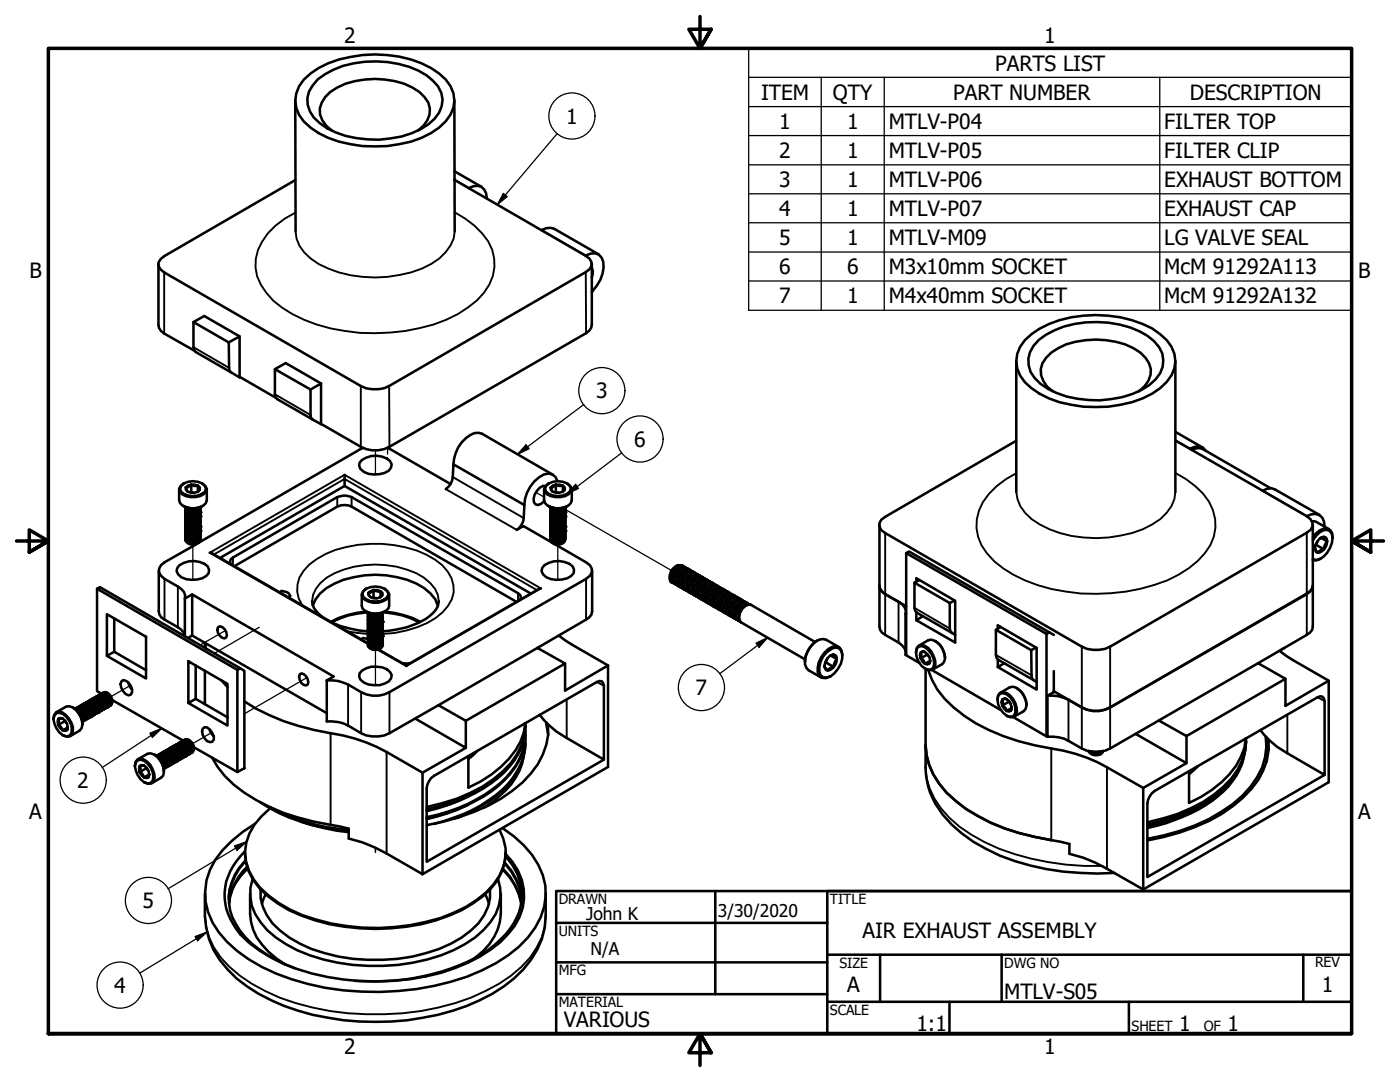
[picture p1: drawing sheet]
<svg xmlns="http://www.w3.org/2000/svg" width="279mm" height="216mm" viewBox="0 0 279 216" stroke-linecap="round" stroke-linejoin="round" font-family="sans-serif">
<!-- layer: Tweak Trail (ANSI) -->
<g fill="none" stroke="#000" stroke-width=".25">
<path d="M74.9 89.9v4.8M77.3 89.3v1.3M106.9 98.2l1.7 1M38.5 108.6v7.1M111.3 108.6v7.1M112.8 101.7l21.2 12.2M26.1 136.7l-3.9 2.3M45 125.8l-5.1 2.9M51.8 125.2l-9 5.2M61.3 135.2l-12.5 7.2M74.9 129.7v7.1M42.4 146.1l-4 2.3"/>
<path d="M74.9 170.1v-.9v.9"/>
</g>
<!-- layer: Visible (ANSI) -->
<g fill="none" stroke="#000" stroke-width=".51">
<path d="M60.6 15.9a16 16 0 0 1 9.3-4.5 22.7 22.7 0 0 1 17.7 3.3 6.2 6.2 0 0 1 1.4 9.5 15.5 15.5 0 0 1-9.3 4.6 24.4 24.4 0 0 1-16.1-2.3 8 8 0 0 1-4.7-6.4l.2-1.4 .6-1.5zM63.4 15.8a19.9 19.9 0 0 1 18.3-2.5 11.3 11.3 0 0 1 5.7 4 4.9 4.9 0 0 1-.7 6.4 14.2 14.2 0 0 1-8.8 3.9 20.6 20.6 0 0 1-12.6-2 6.6 6.6 0 0 1-4-6l.4-1.3 .7-1.3zM58.9 35.9l-26.1 15.2-.7 .6-.5 .7v.7l.5 .7 .7 .6 39.2 22.6a6.3 6.3 0 0 0 5.7 0l39.2-22.7a1.7 1.7 0 0 0 1.2-1.6 1.7 1.7 0 0 0-1.2-1.6M58.9 20.1l.1 26.1M66.3 26.1a4.9 4.9 0 0 1-2.5-4.4 6.1 6.1 0 0 1 3.5-4.2 17.2 17.2 0 0 1 15 0 6.1 6.1 0 0 1 3.5 4.2 5 5 0 0 1-2.4 4.4M90.7 35.9l26.2 15.2M90.7 20.1v26.1M90.7 34.2l5.4 3.1M93.6 37.5a2.18 2.18 0 0 1 2.5-.2 2.18 2.18 0 0 1 1.1 2.3M31.6 52.7v12.2l.1 .6 .4 .5 .7 .5 6 3.5M108.1 45.9l.9-.4h.9l.7 .2 8.8 5M116.9 51.1a2.1 2.1 0 0 1 3.5 1.2 7.5 7.5 0 0 1-2.3 6"/>
<path d="M118.1 52.6v12.2l-.1 .6-.4 .6-.6 .5-39.3 22.7a5.9 5.9 0 0 1-5.7 0l-7.9-4.6M118.1 53.5l.2 .5-.2 1.4M38.6 64.3l7.1 4v5.1l.1 .6 .3 .3M45.7 68.3l2.1-1.2v8.1M46.1 74.3l1.7 1v-.1M47.8 67.1l-7-4-2.2 1.2v5l.1 .5 .4 .4 7 4.1M47.8 75.2l7.3 4.2M54.9 73.7l7.1 4v5.1v.5l.4 .4M62 77.7l2.1-1.2v8.1M64.1 76.5l-7.1-4-2.1 1.2v5l.1 .5 .3 .4 7.1 4.1M202.8 72.1v26.1M204.5 67.9a18.2 18.2 0 0 1 11.7-4.9 24.1 24.1 0 0 1 13.7 2.5 9 9 0 0 1 4.5 5.1 5.9 5.9 0 0 1-1.5 5.6 15.5 15.5 0 0 1-9.3 4.6 24.4 24.4 0 0 1-16.1-2.3 8 8 0 0 1-4.7-6.4l.2-1.5 .6-1.4z"/>
<path d="M207.3 67.8a19.5 19.5 0 0 1 16.2-3 13.2 13.2 0 0 1 7.8 4.5 5.1 5.1 0 0 1-.7 6.4 14.2 14.2 0 0 1-8.8 3.9 19.7 19.7 0 0 1-14.2-3 5.4 5.4 0 0 1-.3-8.8zM210.1 78.1a4.5 4.5 0 0 1-.3-7.7 16 16 0 0 1 12.9-2.2 9.7 9.7 0 0 1 6.6 4.3 4.1 4.1 0 0 1-.9 4.6l-1.1 1M234.6 72.1v26.1M35.8 97.7v2.1a2.22 2.22 0 0 0 2.2 1.6 3.4 3.4 0 0 0 3.1-1l.2-.6v-2.1M36.1 97a3.5 3.5 0 0 1 4.8 0l.2 .5-.2 .6a3.6 3.6 0 0 1-4.8 0l-.2-.6zM36.7 96.5a1.33 1.33 0 0 0-.8 1.6 3.5 3.5 0 0 0 4 .9l.7-.4 .5-.5a1.33 1.33 0 0 0-.8-1.6M37.1 97.3v.4l.4 .4M37.1 97.3l.4 .8M37.5 96.9l.7-.2-.8 .6h-.3zM38 98.3l.7 .1M38.2 96.7l1.3 .2 .4 .4v.4a2.02 2.02 0 0 1-2.4 .4M38.2 96.7a1.48 1.48 0 0 0 1.3 .2l.4 .8-.5 .5"/>
<path d="M38.2 96.7v1.5M39.5 96.9v1.2M62.4 83.7l1.7 .9M68.8 94.7v2.3l37.1 21.4M68.8 97l-24.9 14.3M72.3 91.8a4.6 4.6 0 0 1 5.6 .2l.3 .6-.2 .7a3.5 3.5 0 0 1-3.4 1.4 2.8 2.8 0 0 1-2.9-1.7l.1-.7zM72.5 89.4l-32.8 18.9M77.3 89.3l12.6 7.3M89 97.6a3.2 3.2 0 0 0 1.4-2.4l.1-2.6 14.1 8.2-.1 2.6a3.3 3.3 0 0 1-1.4 2.3l1.4-.7 5.7 3.3M90.5 92.6a6.9 6.9 0 0 1 4.2-6.2h.8l.7 .2 14.2 8.1M108.6 97.7v2.1a2.22 2.22 0 0 0 2.3 1.6 3.4 3.4 0 0 0 3-1l.2-.6v-2.1M108.8 97a2.57 2.57 0 0 0-2.3 2.5l.1 .7 .3 .4 .5 .2 .6-.3 .6-.5"/>
<path d="M109 97a3.5 3.5 0 0 1 4.7 0l.2 .5-.2 .6a3.6 3.6 0 0 1-4.7 0l-.2-.6zM109.5 96.5a1.33 1.33 0 0 0-.8 1.6 3.5 3.5 0 0 0 4.1 .9l.7-.4 .5-.5a1.33 1.33 0 0 0-.8-1.6M109.9 97.3v.4l.4 .4M109.9 97.3l.4 .8M110.3 96.9l.6-.2-.7 .6h-.3zM110.9 98.3l.7 .1M110.9 96.7h.8l.6 .2 .4 .4v.4a2.02 2.02 0 0 1-2.4 .4M110.9 96.7a1.66 1.66 0 0 0 1.4 .2l.4 .8-.4 .5M110.9 96.7v1.5M111.3 96a1.91 1.91 0 0 0-2.8-1.3 7.2 7.2 0 0 0-3.9 6.1M112.3 96.9v1.2M202.8 87.9l-26.1 15.2a1.7 1.7 0 0 0-1.2 1.6 1.7 1.7 0 0 0 1.2 1.7l39.2 22.6a6.3 6.3 0 0 0 5.7 0l39.2-22.7a1.74 1.74 0 0 0 1.2-1.7 1.74 1.74 0 0 0-1.2-1.6"/>
<path d="M234.6 87.9l26.2 15.1M234.6 86.2l5.4 3.1M237.5 89.5a2.18 2.18 0 0 1 3.2 .5M237.8 89.8l.8-.3 .8-.1 .6 .2 13.6 7.8M252 97.9l.9-.4 .8-.1 .7 .3 8.9 5M19.4 117.5v20.4l.9 .5M31.7 113.9v8.1l.1 .6 .4 .6 .6 .4 3.4 2.1 .7 1.1M35.8 112.8a4.6 4.6 0 0 1 5.7 .2l.2 .7v.7a4.4 4.4 0 0 1-6.1 .2l-.4-.6 .2-.7zM36.6 101a3.9 3.9 0 0 0 3.8 0M36.9 119.4l1.5-.8 28.2 16.4-1.4 .8M36.9 119.4v7.6M37 101.2a1.09 1.09 0 0 0 1.4 .8 1.59 1.59 0 0 0 1.6-.8l-.1 .4a1.94 1.94 0 0 1-2.9 .2v-.4"/>
<path d="M37 101.2a1.32 1.32 0 0 0 1.9 .7l.5-.1 .5-.6M37.3 101.3a2.28 2.28 0 0 0 2.2 0M37.4 101.3a2.31 2.31 0 0 0 1.8 .1M37.9 108.5l.5 .1 .5-.1M37.9 108.1h1M37.9 107.7h1M37.9 107.3h1M37.9 106.9h1M37.9 106.4h1M37.9 106h1M37.9 105.6l.5 .1 .5-.1M37.9 105.2h1"/>
<path d="M37.9 104.8h1M37.9 104.4h1M37.9 104h1M37.9 103.6h1M37.9 103.2h1M37.9 102.7l.5 .2 .5-.2M37.9 102.4h1M37.9 102h1M37.9 101.5h1M38.4 118.6v8.2M39.2 108.6l-6.4 3.6a1.78 1.78 0 0 0-1.1 1.7 1.78 1.78 0 0 0 1.1 1.6l2.7 1.5a2.17 2.17 0 0 1 1.4 2.4M39.9 107.9a1.68 1.68 0 0 1-2.4 .5"/>
<path d="M40 107.3a1.17 1.17 0 0 1-1.5 1.2 1.1 1.1 0 0 1-1.5-.9M40 106.9a1.51 1.51 0 0 1-2.2 1.1l-.5-.2-.3-.3v-.4M40 106.6l-.1 .3a1.88 1.88 0 0 1-2.9 .2v-.4M40 106.1a1.51 1.51 0 0 1-2.2 1.1l-.5-.2-.3-.3v-.4M40 105.7a1.71 1.71 0 0 1-3 .5v-.3M40 105.3a1.25 1.25 0 0 1-1.5 1.1l-1.2-.2-.3-.3v-.4M40 104.9a1.51 1.51 0 0 1-2.2 1.1l-.5-.2-.3-.3v-.4M40 104.5a1.25 1.25 0 0 1-1.5 1.1 1.1 1.1 0 0 1-1.5-.9M40 104.1l-.1 .4a1.94 1.94 0 0 1-2.9 .1v-.3M40 103.7a1.71 1.71 0 0 1-3 .5v-.3M40 103.3a1.51 1.51 0 0 1-2.2 1l-.5-.2-.3-.3v-.4M40 102.9a1.71 1.71 0 0 1-3 .5v-.3"/>
<path d="M40 102.4a1.25 1.25 0 0 1-1.5 1.2l-1.2-.3-.3-.3v-.4M40 102a1.51 1.51 0 0 1-2.2 1.1l-.5-.2-.3-.3v-.4M40 101.6a1.25 1.25 0 0 1-1.5 1.1 1.1 1.1 0 0 1-1.5-.8M40 107.5a1 1 0 0 1-.9 1 1.55 1.55 0 0 1-2.1-.7v-.1M40 107.1a1.01 1.01 0 0 1-.9 .9 1.61 1.61 0 0 1-2.1-.6v-.1M40 106.7a1 1 0 0 1-.9 .9 1.55 1.55 0 0 1-2.1-.7M40 106.3a1.67 1.67 0 0 1-1.4 1.1 1.67 1.67 0 0 1-1.6-.8v-.1M40 105.9a1.68 1.68 0 0 1-1.4 1 1.68 1.68 0 0 1-1.6-.8M40 105.5a1 1 0 0 1-.9 .9 1.55 1.55 0 0 1-2.1-.7M40 105.1a1.71 1.71 0 0 1-3 .2M40 104.6a1 1 0 0 1-.9 1 1.55 1.55 0 0 1-2.1-.7v-.1M40 104.3a1.01 1.01 0 0 1-.9 .9 1.61 1.61 0 0 1-2.1-.7"/>
<path d="M40 103.8a1 1 0 0 1-.9 1 1.55 1.55 0 0 1-2.1-.7M40 103.4a1.67 1.67 0 0 1-1.4 1.1 1.67 1.67 0 0 1-1.6-.8v-.1M40 103.1a1.68 1.68 0 0 1-1.4 1 1.68 1.68 0 0 1-1.6-.8M40 102.6a1 1 0 0 1-.9 1 1.55 1.55 0 0 1-2.1-.7v-.1M40 102.2a1.71 1.71 0 0 1-3 .3v-.1M40 101.8a1 1 0 0 1-.9 .9 1.55 1.55 0 0 1-2.1-.7M40 101.4a1.01 1.01 0 0 1-.9 .9 1.61 1.61 0 0 1-2.1-.6v-.1M41.8 110.3h.4l31.2 18.1a1.27 1.27 0 0 0 1.5 .8 1.26 1.26 0 0 0 1.5-1.1M46 112.5l-.1-.4 .1-.5 .5-.3 20.8-12.1a3.4 3.4 0 0 1 2.9 0l33.2 19.2 .4 .3 .1 .5-.1 .4M46.8 113l20.5-11.9a3.4 3.4 0 0 1 2.9 0l32.9 19M55.8 118.2a1.35 1.35 0 0 1 1.3-.1l.6 .3 .1 .3 .1 .2-.4 .3M62.3 120a4 4 0 0 0 2 3.1"/>
<path d="M72.2 118.7v2.1l.1 .6a3.8 3.8 0 0 0 5.2 0l.2-.6v-2.1M72.5 118a3.5 3.5 0 0 1 4.8 0l.2 .6a2.34 2.34 0 0 1-2.6 1.4h-1l-1.4-.9-.2-.5zM73.1 117.5l-.7 .5-.2 .6a2.14 2.14 0 0 0 2.2 1.7 3.4 3.4 0 0 0 3.1-1.2 1.38 1.38 0 0 0-.7-1.6M73.5 118.3l1-.6-.2 .3zM73.5 118.3v.4l.4 .4M73.5 118.3l.1 .4 .3 .4M74.4 119.3l.8 .1M74.5 117.7h.8l.6 .3 .4 .3v.4a1.81 1.81 0 0 1-2.4 .4M74.5 117.7l1.1 .3h.3l.4 .7-.4 .5M74.5 117.7v1.6M75.9 118v1.1M87.6 120a5.2 5.2 0 0 1-3.5 4l-.9 .4a22.7 22.7 0 0 1-6.8 1.6"/>
<path d="M107.9 117.4l-.4 .1-26.4 15.3M108.6 112.8a4.6 4.6 0 0 1 5.7 .2l.3 .7-.1 .7a4.4 4.4 0 0 1-6.1 .2l-.3-.6 .1-.7zM109.4 101a3.9 3.9 0 0 0 3.9 0M109.9 101.2a1.09 1.09 0 0 0 1.3 .8 1.59 1.59 0 0 0 1.6-.8 1.51 1.51 0 0 1-2.1 1.1l-.5-.2-.3-.3v-.4M109.9 101.2a1.32 1.32 0 0 0 1.8 .7l.5-.1 .6-.6M110.1 101.3a2.17 2.17 0 0 0 2.2 0M110.2 101.3a2.31 2.31 0 0 0 1.9 .1M110.6 108.5l6.4 3.7a1.74 1.74 0 0 1 1.2 1.7 1.74 1.74 0 0 1-1.2 1.6l-39.3 22.6a5.8 5.8 0 0 1-5.6 0 10.3 10.3 0 0 0-6.9-2.3M110.7 108.5l.6 .1 .5-.1M110.7 108.1h1.1M110.7 107.7h1.1M110.7 107.3h1.1"/>
<path d="M110.7 106.9h1.1M110.7 106.4h1.1M110.7 106h1.1M110.7 105.6l.6 .1 .5-.1M110.7 105.2h1.1M110.7 104.8h1.1M110.7 104.4h1.1M110.7 104h1.1M110.7 103.6h1.1M110.7 103.2h1.1M110.7 102.7l.6 .2 .5-.2M110.7 102.4h1.1"/>
<path d="M110.7 102h1.1M110.7 101.5h1.1M112.7 107.9a1.76 1.76 0 0 1-2.4 .4M112.8 107.3a1.25 1.25 0 0 1-1.5 1.2 1.1 1.1 0 0 1-1.4-.9M112.8 106.9a1.51 1.51 0 0 1-2.1 1.1l-.5-.2-.3-.3v-.4M112.8 106.6a1.71 1.71 0 0 1-2.9 .5v-.4M112.8 106.1a1.51 1.51 0 0 1-2.1 1.1l-.5-.2-.3-.3v-.4M112.8 105.7a1.71 1.71 0 0 1-2.9 .5v-.3M112.8 105.3a1.25 1.25 0 0 1-1.5 1.1l-1.1-.2-.3-.3v-.4M112.8 104.9a1.51 1.51 0 0 1-2.1 1.1l-.5-.2-.3-.3v-.4M112.8 104.5a1.25 1.25 0 0 1-1.5 1.1 1.1 1.1 0 0 1-1.4-.9M112.8 104.1a1.51 1.51 0 0 1-2.1 1.1l-.5-.2-.3-.4v-.3"/>
<path d="M112.8 103.7a1.71 1.71 0 0 1-2.9 .5v-.3M112.8 103.3a1.51 1.51 0 0 1-2.1 1l-.5-.2-.3-.3v-.4M112.8 102.9a1.71 1.71 0 0 1-2.9 .5v-.3M112.8 102.4a1.25 1.25 0 0 1-1.5 1.2l-1.1-.3-.3-.3v-.4M112.8 102a1.51 1.51 0 0 1-2.1 1.1l-.5-.2-.3-.3v-.4M112.8 101.6a1.25 1.25 0 0 1-1.5 1.1 1.1 1.1 0 0 1-1.4-.8M112.8 107.5a1 1 0 0 1-.9 1 1.55 1.55 0 0 1-2-.7v-.1M112.8 107.1a1.01 1.01 0 0 1-.9 .9 1.61 1.61 0 0 1-2-.6v-.1M112.8 106.7a1 1 0 0 1-.9 .9 1.55 1.55 0 0 1-2-.7M112.8 106.3a1.67 1.67 0 0 1-1.4 1.1 1.67 1.67 0 0 1-1.5-.8v-.1M112.8 105.9a1.68 1.68 0 0 1-1.4 1 1.68 1.68 0 0 1-1.5-.8M112.8 105.5a1 1 0 0 1-.9 .9 1.55 1.55 0 0 1-2-.7"/>
<path d="M112.8 105.1a1.71 1.71 0 0 1-2.9 .2M112.8 104.6a1 1 0 0 1-.9 1 1.55 1.55 0 0 1-2-.7v-.1M112.8 104.3a1.01 1.01 0 0 1-.9 .9 1.61 1.61 0 0 1-2-.7M112.8 103.8a1 1 0 0 1-.9 1 1.55 1.55 0 0 1-2-.7M112.8 103.4a1.67 1.67 0 0 1-1.4 1.1 1.67 1.67 0 0 1-1.5-.8v-.1M112.8 103.1a1.68 1.68 0 0 1-1.4 1 1.68 1.68 0 0 1-1.5-.8M112.8 102.6a1 1 0 0 1-.9 1 1.55 1.55 0 0 1-2-.7v-.1M112.8 102.2a1.71 1.71 0 0 1-2.9 .3v-.1M112.8 101.8a1 1 0 0 1-.9 .9 1.55 1.55 0 0 1-2-.7M112.8 101.4a1.01 1.01 0 0 1-.9 .9 1.61 1.61 0 0 1-2-.6v-.1M118.2 113.9v8.1l-.2 .6-.4 .6-.6 .4-9.7 5.7M133.8 116l.5 .3"/>
<path d="M134.8 113.4l-.7 1.2M135.3 113.7l-.7 1.2M135.6 112.8a1.82 1.82 0 0 0-1.9 1.8 1.47 1.47 0 0 0 .3 1.6M135.8 114l-.4 .5-.3 .7M136.3 112.9l-.1-.1a1.7 1.7 0 0 0-1.8 1.2 1.69 1.69 0 0 0 .2 2.5M136.3 114.2l-.7 1.2M136.5 113l-.4-.2a2.47 2.47 0 0 0-2.1 2.9l.3 .6 .4 .3M136.8 113.2l-.5-.2a2.97 2.97 0 0 0-1.7 3.4l.5 .4M136.8 114.6l-.4 .5-.3 .7M137 113.3l-.4-.2a2.59 2.59 0 0 0-1.8 3.5l.5 .2M137.3 113.5l-.1-.1a1.72 1.72 0 0 0-1.9 1.2 1.87 1.87 0 0 0 .2 2.4M137.3 114.8l-.7 1.2"/>
<path d="M137.5 113.6l-.4-.2a2.47 2.47 0 0 0-2 2.9l.2 .5 .5 .4M137.8 113.7l-.5-.1a2.79 2.79 0 0 0-1.7 3.4l.4 .3M137.8 115.1l-.4 .5-.3 .7M138 113.9l-.5-.2a2.59 2.59 0 0 0-1.7 3.5l.5 .2M138.2 114a1.72 1.72 0 0 0-1.9 1.2l-.2 .8a1.27 1.27 0 0 0 .4 1.6M138.3 115.4l-.7 1.2M138.4 114.2l-.4-.2a2.38 2.38 0 0 0-1.9 2.8l.2 .6 .5 .3M138.7 114.3l-.4-.1a2.91 2.91 0 0 0-1.7 3.3l.4 .4M138.8 115.7l-.4 .5-.3 .7M138.9 114.5l-.3-.3a2.59 2.59 0 0 0-1.8 3.5l.4 .3M139.3 114.6h-.1a1.62 1.62 0 0 0-1.8 1.2 1.78 1.78 0 0 0 .1 2.4M139.3 116l-.7 1.2"/>
<path d="M139.4 114.7l-.3-.1a2.47 2.47 0 0 0-2.1 2.8l.3 .6 .4 .3M139.8 114.9l-.5-.2a2.79 2.79 0 0 0-1.7 3.4l.4 .4M139.8 116.3l-.7 1.2M140 115.1l-.4-.3a2.59 2.59 0 0 0-1.8 3.5l.4 .3M140.3 115.2l-.1-.1a1.72 1.72 0 0 0-1.9 1.2 1.87 1.87 0 0 0 .2 2.4M140.3 116.5l-.7 1.2M140.5 115.3l-.5-.2a2.5 2.5 0 0 0-1.8 3.5l.5 .3M140.7 115.4l-.4-.1a2.79 2.79 0 0 0-1.7 3.4l.4 .4M140.8 116.8l-.5 .5-.2 .7M140.9 115.6l-.4-.2a2.59 2.59 0 0 0-1.8 3.5l.6 .2M141.2 115.8v-.1a1.7 1.7 0 0 0-1.9 1.2 1.69 1.69 0 0 0 .2 2.4M141.3 117.1l-.7 1.2"/>
<path d="M141.4 115.9l-.4-.2a2.47 2.47 0 0 0-2 2.9l.3 .5 .4 .3M141.7 116l-.5-.1a2.97 2.97 0 0 0-1.6 3.4l.4 .3M141.7 117.4l-.7 1.2M141.9 116.2l-.4-.2a2.59 2.59 0 0 0-1.7 3.4l.4 .3M142.2 116.3a1.72 1.72 0 0 0-1.9 1.2 1.87 1.87 0 0 0 .2 2.4M142.2 117.7l-.7 1.2M142.4 116.5l-.4-.2a2.18 2.18 0 0 0-1.9 2.1l-.1 .7 .3 .6 .4 .3M142.7 116.6l-.5-.1a2.79 2.79 0 0 0-1.6 3.3l.4 .4M142.7 118l-.4 .5-.3 .7M142.9 116.8l-.4-.3a2.59 2.59 0 0 0-1.8 3.5l.5 .3M143.2 116.9l-.1-.1a1.7 1.7 0 0 0-1.8 1.2l-.3 .8a1.27 1.27 0 0 0 .5 1.7M143.3 118.2l-.7 1.2"/>
<path d="M143.4 117l-.4-.2a2.38 2.38 0 0 0-2 2.9l.2 .6 .5 .3M143.7 117.2l-.4-.2a2.91 2.91 0 0 0-1.8 3.4l.5 .4M143.8 118.6l-.5 .5-.2 .7M143.9 117.3l-.4-.2a2.59 2.59 0 0 0-1.8 3.5l.5 .2M144.2 117.5l-.1-.1a1.72 1.72 0 0 0-1.9 1.2 1.87 1.87 0 0 0 .2 2.4M144.2 118.8l-.7 1.2M144.4 117.6l-.4-.2a2.31 2.31 0 0 0-2 2.1v.8l.2 .5 .5 .4M144.7 117.7l-.5-.1a2.79 2.79 0 0 0-1.6 3.4l.3 .3M144.7 119.1l-.4 .5-.3 .7M144.9 117.9l-.4-.2a2.61 2.61 0 0 0-1.8 3.5l.5 .2M145.2 118a1.72 1.72 0 0 0-1.9 1.2 1.87 1.87 0 0 0 .1 2.4M145.2 119.4l-.7 1.2"/>
<path d="M145.4 118.2l-.4-.2a2.5 2.5 0 0 0-1.8 3.4l.5 .3M145.7 118.3l-.5-.1a2.79 2.79 0 0 0-1.6 3.3l.4 .4M145.7 119.7l-.4 .5-.3 .7M145.9 118.5l-.4-.3a2.59 2.59 0 0 0-1.8 3.5l.5 .3M146.2 118.6h-.1a1.62 1.62 0 0 0-1.8 1.2 1.69 1.69 0 0 0 .2 2.4M146.2 120l-.7 1.2M146.4 118.7l-.4-.1a2.47 2.47 0 0 0-2 2.8l.2 .6 .5 .3M146.7 118.9l-.5-.2a2.79 2.79 0 0 0-1.7 3.4l.4 .4M146.9 119.1l-.4-.3a2.59 2.59 0 0 0-1.8 3.5l.5 .3M147.2 119.2l-.1-.1a1.72 1.72 0 0 0-1.9 1.2 1.87 1.87 0 0 0 .2 2.4M147.4 119.3l-.5-.2a2.43 2.43 0 0 0-1.7 3.5l.5 .3M147.7 119.4l-.5-.1a2.79 2.79 0 0 0-1.7 3.4l.4 .4"/>
<path d="M147.9 119.6l-.5-.2a2.59 2.59 0 0 0-1.7 3.5l.5 .2M148.1 119.8v-.1a1.7 1.7 0 0 0-1.9 1.2l-.3 1.5 .1 .5 .4 .4M148.3 119.9l-.3-.2a2.47 2.47 0 0 0-2.1 2.9l.3 .5 .5 .3M175.5 116.8l.1 .6 .4 .6 .7 .6M175.5 104.7v20.3l.1 .7 .4 .5 4 2.5 .5 .6 .2 .6M175.5 116.9l.1 .6 .4 .5 .7 .6M176.7 118.6l2.6 1.5a2.17 2.17 0 0 1 1.4 2.4M176.7 118.6l4.1 2.4M180.8 110.4v20.3l2.7 1.6M182.5 116.3l7 4v5.1l.2 .5 .3 .4M182.9 116.1v-.7l7.7 4.5v8.3l-7.7-4.4M183.5 115.8l-1 .5v5l.1 .6 .3 .3 7.1 4.1"/>
<path d="M190.5 119.8l-1 .5M260.8 103a2.19 2.19 0 0 1 2.5-.2 2.19 2.19 0 0 1 1.1 2.3M261.8 104l.9 .1 2.5 1.5M262 104.6v12.2l-.1 .6-.5 .6-39.8 23.2M262 107.8a3.4 3.4 0 0 1 2.9-2.1l.5 .3a2.97 2.97 0 0 1 0 3.3 3.8 3.8 0 0 1-2.8 2.5l-.6-.2M262 107.3a3.2 3.2 0 0 1 2.9-1.8 1.64 1.64 0 0 1 1 1.9M262.6 108.7l1.6 .9M263 108l-.5 .8M263.6 107.4l.6-.3 .7 .9-.3-.7a1.21 1.21 0 0 0-1.6 .6 2.01 2.01 0 0 0-.3 2.3l.3 .1-.6-.7v-.2M263.7 111.4l-1 .4h-.7M263.7 107.3l1.2 .7M264.9 108a1.69 1.69 0 0 1-1.4 1.9l-.5 .4 .8-.3 .4-.4"/>
<path d="M264.9 108a2.46 2.46 0 0 0-.7 1.6M17.5 140h.1a1.4 1.4 0 0 1 1.8 1.3v.9l-.2 .2M17.7 139.9a1.25 1.25 0 0 1 1.8 .7l.3 1.1-.1 .4-.3 .2M17.8 139.8a.94 .94 0 0 1 1.3 .3 2.04 2.04 0 0 1 .7 1.9l-.2 .2M18.1 139.6a1.28 1.28 0 0 1 1.7 .8l.4 1.1-.5 .6M18.2 139.6l.1-.1a1.81 1.81 0 0 1 1.8 2.3l-.2 .2M18.4 139.4l.4-.1a1.96 1.96 0 0 1 1.6 2.4l-.3 .2M18.6 139.3a1.86 1.86 0 0 1 1.9 2.2l-.2 .4M18.8 139.3a1.18 1.18 0 0 1 1.7 .7l.3 .6 .1 .5-.1 .4-.4 .2M18.9 139.1l.5-.1a2.09 2.09 0 0 1 1.4 2.4l-.2 .2M19.1 139.1a1.23 1.23 0 0 1 1.8 .7l.3 1.1-.1 .4-.3 .2M19.3 138.9a1.25 1.25 0 0 1 1.6 .8 1.21 1.21 0 0 1 .1 1.7"/>
<path d="M19.5 138.8a1.71 1.71 0 0 1 2 2.3l-.4 .2M19.6 138.7h.1a1.88 1.88 0 0 1 1.9 2.3l-.3 .2M19.9 138.6a1.28 1.28 0 0 1 1.7 .8l.3 1.1-.1 .4-.3 .2M19.9 139.8l.5 .9M20 138.5a1.72 1.72 0 0 1 1.7 2.5M20.2 138.4a1.25 1.25 0 0 1 1.8 .7l.3 1.2-.1 .4-.4 .1M20.3 139.6l.5 .9M20.3 138.3a1.87 1.87 0 0 1 2 2.2l-.3 .3M20.6 138.2l.2-.1a1.78 1.78 0 0 1 1.6 2.2M20.6 139.4l.6 .9M21 139.2l.5 .9M21.3 122.6l7.8 4.5v8.3l-7.8-4.5z"/>
<path d="M21.3 130.9l1.5-.9 6.3 3.7M21.3 138.9l.6 1M21.7 138.7l.5 1M22.4 139.7l14.1 8.1M22.8 123.4v6.6M24.2 136l.4-.3a2.06 2.06 0 0 1 1.5 2.9l-.4 .1a2.35 2.35 0 0 1-1.5-2.7zM25.5 136.1l.5 1.1 .4 .3M37.5 127.3l.9-.5 26.8 15.5M37.6 132l7.8 4.5v8.3l-7.8-4.5zM39.1 132.8v6.6M40.9 128.3v1M40.9 133.9v6.6"/>
<path d="M41 128.3l.1 1.1M43.5 125.2l.4-.2a1.72 1.72 0 0 1 1.2 2.2l-.3 .2a1.71 1.71 0 0 1-1.3-2.2zM44.2 135.8l1.2 1.3M47.4 133.7l.5-.4 .9 .6v19.4l-1.4 .8zM47.9 133.3l-28-16.1-.5 .3 28 16.2M48.8 140a42.9 42.9 0 0 0 17.2 6.3 32.2 32.2 0 0 1 11.2 3.8l7.1 4.1v20.2M59.8 134.6l.3-.2a1.72 1.72 0 0 1 1.3 2.2l-.3 .2a1.64 1.64 0 0 1-1.3-2.2zM62.4 120.8a7.5 7.5 0 0 1 4.3-4.3 19.4 19.4 0 0 1 17.9 .8l1.3 1.1 1 1.2 .5 1.2M65.2 135.8v8.2a7.7 7.7 0 0 1 4.3 .8l2.6 1.5a6.3 6.3 0 0 0 5.6 0l9.8-5.6M66.6 124.4a22.9 22.9 0 0 0 6.8 1.6M72.3 133.8a4.7 4.7 0 0 1 4.9-.3l.7 .6 .3 .6-.2 .7a3.6 3.6 0 0 1-3.4 1.3 2.87 2.87 0 0 1-2.9-1.6l.1-.7zM73 122h.1"/>
<path d="M73.1 122a17.7 17.7 0 0 0-7.1 2.1M73.1 122a4 4 0 0 0 3.7 0M73.3 122.2a16.9 16.9 0 0 0-7.1 1.9M73.7 122.3a2.28 2.28 0 0 0 2.2 .1M73.8 122.4a2.9 2.9 0 0 0 1.9 0M74.3 129.1h1.1M74.3 128.7h1.1M74.3 128.3h1.1M74.3 127.9h1.1M74.3 127.4l.5 .2 .6-.2M74.3 127.1h1.1M74.3 126.2h1.1"/>
<path d="M74.3 125.9h1.1M74.3 125.4h1.1M74.3 125h1.1M74.3 124.6l.5 .1 .6-.1M74.3 124.2h1.1M74.3 123.4h1.1M74.3 123h1.1M74.3 122.6h1.1M75.4 129.5h-1.1M75.4 126.6l-1.1 .1M75.4 123.8h-1.1M75.6 129.6l5.5 3.2"/>
<path d="M76.3 129l-.2 .3a2.01 2.01 0 0 1-2.2 .1M76.4 127.3v.1a1.75 1.75 0 0 1-2.9 .5l-.1-.4-.6-.1-.3-.1-.4 .3M76.4 128.4a1.25 1.25 0 0 1-1.5 1.1h-.7l-.5-.3-.2-.3v-.3M76.4 128v.4a2 2 0 0 1-2.9 .1v-.4M76.4 127.6a1.23 1.23 0 0 1-1.5 1.1h-.7l-.5-.3-.2-.3v-.3M76.4 127.1v.5a2 2 0 0 1-2.9 .1v-.4M76.4 126.7a1.25 1.25 0 0 1-1.5 1.2l-1.2-.3-.2-.3v-.4M76.4 126.3v.4a2 2 0 0 1-2.9 .2v-.3M76.4 125.9a1.25 1.25 0 0 1-1.5 1.2l-1.2-.3-.2-.3v-.4M76.4 125.5a1.25 1.25 0 0 1-1.5 1.2l-.7-.1-.5-.2-.2-.4v-.3M76.4 125.1v.4a2 2 0 0 1-2.9 .2v-.4M76.4 124.7a1.25 1.25 0 0 1-1.5 1.2l-.7-.1-.5-.3-.2-.3v-.3"/>
<path d="M76.4 124.3v.4a2 2 0 0 1-2.9 .1v-.3M76.4 123.9a1.25 1.25 0 0 1-1.5 1.1l-1.2-.2-.2-.3v-.4M76.4 123.4v.5a2 2 0 0 1-2.9 .1v-.3M76.4 123.1a1.25 1.25 0 0 1-1.5 1.1l-1.2-.2-.2-.4v-.3M76.4 122.7a1.25 1.25 0 0 1-1.5 1.1h-.7l-.5-.3-.2-.3v-.3M76.4 122.2a1.8 1.8 0 0 1-3 .1v-.1a1.83 1.83 0 0 0 3 0v.5a2 2 0 0 1-2.9 .1v-.4M76.4 128.5v.1a1.17 1.17 0 0 1-1.5 .9 1.27 1.27 0 0 1-1.5-.7M76.4 127.7v.1a1.26 1.26 0 0 1-1.5 1 1.38 1.38 0 0 1-1.5-.8M76.4 126.9a1.26 1.26 0 0 1-1.5 1.1 1.38 1.38 0 0 1-1.5-.9M76.4 126.5v.1a1.29 1.29 0 0 1-1.5 .9 1.23 1.23 0 0 1-1.5-.8M76.4 126.1v.1a1.29 1.29 0 0 1-1.5 .9 1.23 1.23 0 0 1-1.5-.8M76.4 125.7a1.17 1.17 0 0 1-1.5 1 1.27 1.27 0 0 1-1.5-.8"/>
<path d="M76.4 125.3a1.75 1.75 0 0 1-2.9 .6l-.1-.4M76.4 124.8v.1a1.26 1.26 0 0 1-1.5 1 1.38 1.38 0 0 1-1.5-.8M76.4 124.5a1.75 1.75 0 0 1-2.9 .5l-.1-.3M76.4 124.1a1.26 1.26 0 0 1-1.5 1 1.38 1.38 0 0 1-1.5-.8M76.4 123.6v.1a1.29 1.29 0 0 1-1.5 1 1.23 1.23 0 0 1-1.5-.9M76.4 123.3a1.29 1.29 0 0 1-1.5 1 1.23 1.23 0 0 1-1.5-.9M76.4 122.8v.1a1.17 1.17 0 0 1-1.5 .9 1.27 1.27 0 0 1-1.5-.7M76.4 122.4v.1a1.75 1.75 0 0 1-2.9 .5l-.1-.4M76.5 122.2a15.8 15.8 0 0 1 7.2 2M76.8 122a18.4 18.4 0 0 1 7.1 2.1M76.8 122h.1M80.3 132.3h1.6"/>
<path d="M81.1 132.8v.1M111.5 126.8l2.7 1.9 7.1 4.1v20.2l-37 21.4M112.8 132.4v5.4l8.5-5M146.7 120.3l-.7 1.2M147.2 120.5l-.7 1.2M147.7 120.8l-.4 .5-.3 .7M147.8 124.1a2.49 2.49 0 0 1 1.6-3.5l.5 .1 12.7 7.4M147.8 124.1l12.9 7.5M148.2 121.1l-.7 1.2M148.7 120l-.6-.1a2.97 2.97 0 0 0-1.6 3.4l.4 .3M148.8 120.2l-.3-.2a2.59 2.59 0 0 0-1.8 3.4l.4 .3M149.2 120.3h-.1a1.72 1.72 0 0 0-1.9 1.2 1.87 1.87 0 0 0 .2 2.4"/>
<path d="M149.4 120.5l-.4-.2a2.47 2.47 0 0 0-2.1 2.8l.3 .6 .4 .3M149.7 120.6l-.5-.1a2.79 2.79 0 0 0-1.7 3.3l.3 .3M149.7 120.6a1.44 1.44 0 0 0-1.8 1.1 2.04 2.04 0 0 0-.1 2.4M163.1 127.8a5.1 5.1 0 0 0-2.4 4.3M164.8 132.1l1.6 1M165 130.2l.8-.7 .8-.3 .7 .1 .5 .4a4.3 4.3 0 0 1-2.8 5.5l-.7-.1-.5-.4a4.1 4.1 0 0 1 1.2-4.5zM165.1 131.4l-.4 .9M165.4 133.5l1-.4-.4 .4-.8 .3zM165.7 130.9l.7-.3 .6 .9-.2-.8a1.75 1.75 0 0 0-2.1 1.7 .99 .99 0 0 0 .5 1.4l-.7-.9M165.8 130.8l1.2 .7M167 131.5l-.2 1.1-.4 .5M167 131.5a2.46 2.46 0 0 0-.6 1.6"/>
<path d="M167.4 129.1l-2.6-1.5a2.56 2.56 0 0 0-2.8 1.2 5.1 5.1 0 0 0-1.3 3.7l.2 .7 .5 .5 2.5 1.5M168.1 130.9a1.67 1.67 0 0 0-1.2-1.9 3.7 3.7 0 0 0-3 2.1 3.8 3.8 0 0 0-.4 3.8 1.77 1.77 0 0 0 2.3 0M180.7 122.5v8.2l.1-.1M180.8 122.4l-.1 .1M182.8 130.2l.1-.9 .4-.4a2.05 2.05 0 0 1 2.6 1.1 3.3 3.3 0 0 1 .5 3.3l-.3 .4h-.7l-.7-.2M182.9 122.2v1.6M183.3 129a2.32 2.32 0 0 1 2.6 1.6 2.38 2.38 0 0 1 0 2.9 2.24 2.24 0 0 1-2.6-1.5 2.38 2.38 0 0 1 0-3zM183.4 128.8l1.8-1a2.58 2.58 0 0 1 3 1.9 2.16 2.16 0 0 1-.2 2.8l-1.9 1.1M183.8 131.4l-.2-.7 .2-.5 .1 .5a1.29 1.29 0 0 0 .7 1.8M183.8 131.4a1.35 1.35 0 0 1 .8 1.1M184.2 122.9l-1.3 .9M184.6 130.1l-.8 .1 .3-.2a1.85 1.85 0 0 1 1.4 2.4l-.4 .2-.5-.1 .9-.1 .1-.6"/>
<path d="M184.6 133.4l.1 .1M184.7 133.5v19.7a15.5 15.5 0 0 0 5.2 11.3 36.2 36.2 0 0 0 19 8.9 60.5 60.5 0 0 0 13.5 .8M185 130.5l.5 .6M185 130.6l-1.2 .8M185.2 133.7a15.3 15.3 0 0 0 5.1 7.5 36.5 36.5 0 0 0 16.2 7.5l3.3 .7a31.4 31.4 0 0 1 11.1 3.7l7.3 4.1v20.3M185.6 131.9l-1 .6M185.9 133.7l13.8 8M186.6 127.9a4 4 0 0 1 2 3.4M190 126.3l.6 .4M198.8 125.7l7 4 .1 5v.6l.3 .4M199.1 139.6l.1-.9 .3-.4a2.05 2.05 0 0 1 2.6 1.1 3.2 3.2 0 0 1 .6 3.2l-.4 .5h-.6l-.8-.3M199.1 125.5v-.7l7.8 4.5v8.3l-7.8-4.5"/>
<path d="M199.1 131.6v1.5M199.6 138.4a2.24 2.24 0 0 1 2.6 1.6 2.38 2.38 0 0 1 0 2.9 2.32 2.32 0 0 1-2.6-1.5 2.38 2.38 0 0 1 0-3zM199.6 138.2l1.9-1 .6-.2a3.6 3.6 0 0 1 2.6 4.5l-.4 .4-1.9 1.1M199.7 125.1l-.9 .6v5l.1 .6 .3 .3 7 4.1M200.5 132.3l-1.4 .8M200.9 139.5l-.9 .1 .4-.2a1.78 1.78 0 0 1 1.3 2.4l-.3 .2-.5-.1 .8-.1 .2-.6M201.4 139.9l.3 .6M202.9 137.3a4 4 0 0 1 2 3.4M206.2 135.7l.7 .4M206.8 129.2l-1 .5M209 138.8l1.4-.8-.1-.1 5.6 3.3M209 138.8a7.3 7.3 0 0 1 4.2 .8l2.7 1.6"/>
<path d="M209 138.8v8.2a7.3 7.3 0 0 1 4.2 .8l2.7 1.6a6.3 6.3 0 0 0 5.7 0l9.7-5.6M209.4 126.2l-28-16.2-.6 .4 28.1 16.1M210.3 126.7l-.9-.5-.5 .3v20.4l.1-.1M210.3 133.9v4.2M251.1 132.3l9.7-5.6 .6-.5 .5-.5 .1-.7v-8l-.6 1-.6 .6-39.2 22.6M255.3 129.9l2.7 1.8 7.2 4.1v20.3l-37 21.4M256.3 129.3l-.5 .2M256.5 135.4v5.4l8.7-5M10.7 143.5a1.26 1.26 0 0 1 1.7-1.4 3.8 3.8 0 0 1 2 4.5 1.31 1.31 0 0 1-1.9 .1M11.2 142.1l1.9-1.1a2.19 2.19 0 0 1 2.5 1.2 3.2 3.2 0 0 1 .7 3.2l-.4 .4-1.9 1.1M11.2 142.3a2.32 2.32 0 0 1 2.6 1.5 2.38 2.38 0 0 1 0 3 2.24 2.24 0 0 1-2.6-1.5l-.5-1.8 .2-.7zM11.6 143.4l.1 .3-.1 1-.1-.7z"/>
<path d="M11.6 144.7l.4 .6 .5 .4M11.6 144.7a1.62 1.62 0 0 1 .9 1M12.5 143.4h-.9l.4-.1a1.85 1.85 0 0 1 1.4 2.4l-.4 .2-.5-.2h.9l.1-.6M13 143.8l.3 .6M13 143.9l-1.4 .8M13.5 145.2l-1 .5M14.5 141.2a4 4 0 0 1 1.9 3.3M14.9 141.4a1.52 1.52 0 0 1 2 1.5l.1 .5-.2 .4-.2 .2M15 141.5a2.05 2.05 0 0 1 1.6 2.3l-.2 .2a1.93 1.93 0 0 0-1.4-2.5M15 141.4h.1a1.71 1.71 0 0 1 1.7 2.4l-.1 .1M15.2 141.3a1.25 1.25 0 0 1 1.8 .7l.3 1.1-.1 .5-.3 .1M15.4 141.2a1.87 1.87 0 0 1 1.9 2.2l-.2 .3"/>
<path d="M15.6 141.1a1.18 1.18 0 0 1 1.7 .7l.4 1.1-.2 .5-.2 .1M15.7 141h.1a1.46 1.46 0 0 1 1.9 1.3v.9l-.3 .2M15.9 140.9a1.23 1.23 0 0 1 1.8 .7l.3 1.1-.1 .4-.3 .2M16.1 142l.5 .9M16.1 140.8v-.1a1.8 1.8 0 0 1 1.7 2.6M16.3 143.1l-.6-.9 .6 1.2M16.3 140.7a1.28 1.28 0 0 1 1.7 .7l.4 .6v.6l-.1 .3-.3 .2M16.4 141.8l.6 .9M16.4 140.6l.1-.1a1.74 1.74 0 0 1 1.7 2.6M16.6 140.5l.4-.2a1.96 1.96 0 0 1 1.6 2.4l-.3 .2M16.8 141.6l.5 1M16.8 140.3a1.8 1.8 0 0 1 1.9 2.3l-.2 .3"/>
<path d="M17 140.3a1.18 1.18 0 0 1 1.7 .7l.3 .6 .1 .5-.1 .5-.3 .1M17.1 141.4l.6 .9M17.1 140.1a1.87 1.87 0 0 1 2 2.3l-.2 .3M17.4 140.1a1.18 1.18 0 0 1 1.7 .7l.3 1.1-.1 .4-.3 .2M17.5 141.2l.5 .9M17.8 141l.6 .9M18.2 140.8l.5 .9M18.5 140.6l.5 .9M18.9 140.4l.5 .9M19.2 140.2l.5 .9M19.6 140l.3 .4 .2 .5M26.9 152.9l.2-.9 .3-.4 .6-.2a3.5 3.5 0 0 1 2.6 4.6 1.31 1.31 0 0 1-1.8 .1"/>
<path d="M27.5 151.5l1.9-1.1a2.19 2.19 0 0 1 2.5 1.2 3.5 3.5 0 0 1 .7 3.1l-.5 .5-1.8 1.1M27.5 151.7a2.32 2.32 0 0 1 2.6 1.5 2.38 2.38 0 0 1 0 3 2.24 2.24 0 0 1-2.6-1.5l-.6-1.8 .2-.8zM27.9 152.8a1.03 1.03 0 0 1 0 1.3l-.2-.7zM27.9 154.1l.4 .6 .5 .4M27.9 154.1a1.62 1.62 0 0 1 .9 1M28.8 152.8h-.9l.4-.1a1.85 1.85 0 0 1 1.4 2.4l-.4 .2-.5-.2h.9l.1-.6M29.2 153.2l.4 .5M29.2 153.3l-1.3 .8M29.8 154.6l-1 .5M30.8 150.6a4 4 0 0 1 1.9 3.3M31.2 150.8a1.56 1.56 0 0 1 2 1.4l.1 .6-.5 .6M31.2 150.9a1.78 1.78 0 0 1 1.5 2.5 1.93 1.93 0 0 0-1.4-2.5"/>
<path d="M31.3 150.7a1.72 1.72 0 0 1 1.7 2.5v.1M31.5 150.7a1.25 1.25 0 0 1 1.8 .7l.3 1.1-.1 .5-.4 .1M31.7 150.6a1.37 1.37 0 0 1 1.6 .8 1.13 1.13 0 0 1 0 1.6M31.9 150.5a1.18 1.18 0 0 1 1.7 .7l.3 .6 .1 .5-.2 .4-.3 .2M32 150.4h.1a1.46 1.46 0 0 1 1.8 1.3 .83 .83 0 0 1-.2 1.1M32.2 150.3a1.23 1.23 0 0 1 1.8 .7l.3 1.1-.1 .4-.4 .2M32.3 151.4l.5 .9M32.4 150.2v-.1a1.8 1.8 0 0 1 1.7 2.6h-.1M32.5 152.5l-.6-.9 .7 1.2M32.6 150.1a1.28 1.28 0 0 1 1.7 .7l.3 .6 .1 .6-.2 .3-.3 .2M32.6 151.2l.6 .9M32.7 150l.1-.1a1.86 1.86 0 0 1 1.9 2.2l-.3 .4"/>
<path d="M33 149.9a1.18 1.18 0 0 1 1.7 .7l.3 1.1-.1 .4-.4 .2M33 151l.5 1M33.1 149.7a1.72 1.72 0 0 1 1.7 2.5l-.1 .1M33.3 149.7a1.25 1.25 0 0 1 1.8 .7l.3 1.1-.2 .5-.3 .1M33.4 150.8l.5 .9M33.4 149.5a.94 .94 0 0 1 1.3 .4 2.17 2.17 0 0 1 .7 1.9l-.3 .2M33.7 149.5a1.18 1.18 0 0 1 1.7 .7l.4 1.1-.5 .6M33.7 150.6l.6 .9M33.8 149.4v-.1a1.74 1.74 0 0 1 1.7 2.5h-.1M34 149.2a1.36 1.36 0 0 1 1.8 .8l.3 1.1-.2 .4-.3 .2M34.1 150.4l.5 .9M34.1 149.2a.94 .94 0 0 1 1.3 .3 1.74 1.74 0 0 1 .5 2.1h-.1"/>
<path d="M34.4 149a1.16 1.16 0 0 1 1.7 .8l.3 .6v.5l-.1 .4-.3 .2M34.4 150.2l.6 .9M34.5 148.9a1.72 1.72 0 0 1 1.7 2.5h-.1M34.7 148.8a1.23 1.23 0 0 1 1.7 .7l.4 1.2-.2 .4-.3 .2M34.8 150l.5 .9M34.9 148.7a1.8 1.8 0 0 1 1.9 2.2l-.3 .4M35.1 148.7a1.18 1.18 0 0 1 1.7 .7l.3 .5v.6l-.1 .4-.3 .2M35.1 149.8l.6 .9M35.2 148.5a1.46 1.46 0 0 1 1.9 1.4v.8l-.2 .3M35.4 148.5a1.18 1.18 0 0 1 1.7 .7l.4 1.1-.2 .4-.3 .2M35.5 149.6l.5 .9M35.6 148.3a1.8 1.8 0 0 1 1.7 2.5h-.1"/>
<path d="M35.8 148.2a1.36 1.36 0 0 1 1.7 .8l.3 1.1-.1 .4-.3 .2M35.9 149.4l.5 .9M35.9 148.1a.94 .94 0 0 1 1.2 .4 2.04 2.04 0 0 1 .7 1.9l-.2 .2M36.1 148a1.16 1.16 0 0 1 1.7 .8l.4 1.1-.4 .6M36.2 149.2l.6 .9M36.3 147.9a1.72 1.72 0 0 1 1.7 2.5h-.1M36.4 147.8a1.25 1.25 0 0 1 1.8 .7l.3 1.2-.1 .4-.3 .1M36.6 149l.5 .9M36.6 147.7a1.58 1.58 0 0 1 1.9 1.3v.9l-.2 .3M36.8 147.6l.3-.1a1.72 1.72 0 0 1 1.5 2.2M36.9 148.8l.6 .9M37.3 148.6l.5 .9"/>
<path d="M37.6 140.3l1.5-.9 6.3 3.7M37.6 148.3l.6 1M38 148.1l.5 1M38.7 149.1l8.7 5M40.4 145.4l.4-.3a2.24 2.24 0 0 1 1.9 2.5l-.3 .4-.5 .1a2.21 2.21 0 0 1-1.5-2.7zM41.8 145.5l.2 .5 .7 .9M42.3 151.1a20.1 20.1 0 0 0 8.8 8.5 47.8 47.8 0 0 0 16.7 5.3l1.8 .5v1.9l2.7 .8 2.5 1 9.5 5.3M82.9 143.4l10.1 5.8v-5.4M87.5 140.7l19.8-11.4 5.5 3.1-19.8 11.4zM93 149.2l-8.7 5M93.4 158.9a36.3 36.3 0 0 1-8.2 3M95.2 149.9l-1.7 1.5"/>
<path d="M104.5 150.9a13.2 13.2 0 0 1-4.9 8l-1.5 1.2-1.6 1.1M104.8 144.3a12.4 12.4 0 0 1-4.5 9.6 31.3 31.3 0 0 1-15.1 7.1M104.8 145.9a13.1 13.1 0 0 1-5 10.4 31.7 31.7 0 0 1-14.6 6.8M104.8 147.5a12.9 12.9 0 0 1-4.6 10.1 31.1 31.1 0 0 1-13.6 6.8M104.8 148.2a12.5 12.5 0 0 1-4.8 9.7 27.3 27.3 0 0 1-9.4 5.5M104.8 146.6a12.2 12.2 0 0 1-4.2 9.1 31.8 31.8 0 0 1-15.4 7.6M104.8 144.3a12.8 12.8 0 0 1-4.9 8.7l-1.9 1.6-2.1 1.4-2.4 1.2v-6.3M107.7 142.6a15.8 15.8 0 0 0 5.4 4.7l7.4 4.3v-14.8l-.4-.8-.5-.1-.5 .2-32.5 18.7a3.3 3.3 0 0 0-1.4 2.5v14.7l35.3-20.4M109 144.1l.4 2.5M109.3 144.5a12.9 12.9 0 0 1-3.4 9.9 30 30 0 0 1-14.3 8.7l-3.1 .9-3.3 .7M184.7 148.7a14.7 14.7 0 0 0 6.1 11.1 35.5 35.5 0 0 0 15.8 7.2l6.8 1.4v2l2.8 .7 2.4 1 9.6 5.4M200 140.8l-.2-.7 .2-.5 .2 .5-.2 .7 .4 .6 .5 .5"/>
<path d="M200 140.8a1.62 1.62 0 0 1 .9 1.1M201.4 140l-1.4 .8M201.9 141.3l-1 .6M202.2 143.1l6.7 3.8M215.9 141.2a5.8 5.8 0 0 0 5.7 0M217.2 149.9a1.99 1.99 0 0 0 3 0 1.87 1.87 0 0 1-3 0zM217.6 149.9a2.28 2.28 0 0 0 2 .1M217.8 150l.8 .1 .8-.1M218.1 150.5l.5 .1 .6-.1M218.1 150.1h1.1M220.1 150l-.2 .3a2.01 2.01 0 0 1-2.2 .1M226.6 146.4l10.2 5.9v-5.4"/>
<path d="M231.3 143.8l19.8-11.5 5.4 3.1-19.7 11.5zM236.8 152.3l-8.6 4.9M239.1 152.9l-1.8 1.6M243.6 157.9a30.2 30.2 0 0 1-14.6 7.1M248.2 151.4a15.9 15.9 0 0 1-7.7 9.3 38 38 0 0 1-11.5 4.5M248.6 147.4a13 13 0 0 1-4.8 8.7l-1.9 1.5-2.2 1.4-2.4 1.2v-6.3M248.7 147.3a12.4 12.4 0 0 1-4.5 9.7 31.3 31.3 0 0 1-15.2 7.1M251.5 145.7a15.8 15.8 0 0 0 5.4 4.6l7.5 4.3v-14.7l-.2-.5-.3-.4-.4-.1-.5 .2-32.6 18.8a3.5 3.5 0 0 0-1.4 2.4v14.7l35.4-20.4M252.6 147a12.6 12.6 0 0 1-3 9.9 24.7 24.7 0 0 1-8.4 6.5 44.3 44.3 0 0 1-12.2 4M252.7 148.7v3.4M252.9 147.2l.3 2.5M253.2 147.6a14 14 0 0 1-5.2 11.6 34.5 34.5 0 0 1-15.7 7.8l-3.3 .7"/>
<path d="M40.9 178.3a20.6 20.6 0 0 0 1.7 11.2 23.7 23.7 0 0 0 11.5 10.1 52 52 0 0 0 33.3 2.9 36.8 36.8 0 0 0 15.2-7.2 16.7 16.7 0 0 0 6.3-12.5v-4.5M48.9 169.9a11.9 11.9 0 0 0-3.8 11.4 15.1 15.1 0 0 0 6.6 8.3 40 40 0 0 0 20.2 6.2 44.2 44.2 0 0 0 23.9-4.9 18.6 18.6 0 0 0 7.9-8 11 11 0 0 0-2.8-12.5M48.9 170.1a11 11 0 0 0 4.6 8.8 31.8 31.8 0 0 0 18.3 6.3 40.4 40.4 0 0 0 20.3-3.6 18.7 18.7 0 0 0 7.2-5.9l.8-1.8 .6-1.8 .2-1.7M49 171.6a10.3 10.3 0 0 0-1.1 14.1 23.7 23.7 0 0 0 11 7.5M49 171.8a12.3 12.3 0 0 0-3.3 7.6M49.3 173.1a11.9 11.9 0 0 0-3.6 7.2M49.3 172.9a11.9 11.9 0 0 0-3.6 7.2M49.4 173.3l-1.4 1.5-1.1 1.6M49.9 178.3a14.2 14.2 0 0 0 1.3 8.8 16.8 16.8 0 0 0 5.8 5.4M50.4 175.4a9.1 9.1 0 0 0 1.6 8.6 19.8 19.8 0 0 0 9.8 6.6 40.6 40.6 0 0 0 28.7-1 17.8 17.8 0 0 0 8.4-7.2 8.8 8.8 0 0 0 .5-7M50.9 164.4a25 25 0 0 0-7.9 7.1 12.3 12.3 0 0 0 .7 14.6 29.3 29.3 0 0 0 14.5 9.3 56.3 56.3 0 0 0 35-.5 30.4 30.4 0 0 0 12.1-7.8 12.4 12.4 0 0 0 .9-16.5l-1.7-1.9-1.9-1.8-2.3-1.7M52 160.1a38.2 38.2 0 0 0 17.6 5.8"/>
<path d="M52 177.5a9.5 9.5 0 0 0 3.9 8.2 26.8 26.8 0 0 0 14.5 5.6 36.1 36.1 0 0 0 19.6-3 15.9 15.9 0 0 0 6.6-5.7l.8-1.7 .4-1.7v-1.7M53 178.4l-.7 1.9M53.8 161a41.4 41.4 0 0 0 15.8 4.7M53.9 161.3a12.1 12.1 0 0 0-5 8.7 11.1 11.1 0 0 0 4.7 8.7 24.9 24.9 0 0 0 9.6 4.8 41.9 41.9 0 0 0 27.4-1.4 19.2 19.2 0 0 0 9.1-7.4 8.9 8.9 0 0 0 0-9.2M60 164a48.1 48.1 0 0 0 9.6 2.1M85.2 161.5a32.3 32.3 0 0 0 15.5-7.6 13.3 13.3 0 0 0 4.1-9 12.2 12.2 0 0 1-4.2 9.2 31.1 31.1 0 0 1-15.4 7.6M93.4 160.6a35.1 35.1 0 0 1-8.2 2.8M93.5 162.2l-2.2 1M96.8 178.4l.8 1.9M99.9 178.3v4.1a11.5 11.5 0 0 1-5 8.7M100.3 173.5a12.2 12.2 0 0 1 3.7 6.7M100.4 173.4a13.9 13.9 0 0 1 3.7 6.7"/>
<path d="M100.7 172.1a12.1 12.1 0 0 1 3.4 7.2M100.7 172.3a12.7 12.7 0 0 1 3.4 7.1M100.9 170.6a11.2 11.2 0 0 1 2.2 12.6 19.2 19.2 0 0 1-8.3 7.9 45.2 45.2 0 0 1-24 4.6M100.9 170.8a11.9 11.9 0 0 1 3.3 7.6M100.9 170.1v.3M229 164.5a31.8 31.8 0 0 0 15.5-7.6 13 13 0 0 0 4.2-8.9 12.8 12.8 0 0 1-4.2 9.2 31.1 31.1 0 0 1-15.5 7.5M237.2 162a39.5 39.5 0 0 1-8.2 2.9"/>
</g>
<!-- layer: Visible Narrow (ANSI) -->
<g fill="none" stroke="#000" stroke-width=".38">
<path d="M90.7 35.9l2.9 1.6M32.8 54.4v12.1M59 46.2a7 7 0 0 0 3 5.4 22 22 0 0 0 15.3 3.6 20.4 20.4 0 0 0 10.4-3.6 7.6 7.6 0 0 0 3-5.4M90.7 42.4a17.5 17.5 0 0 1 6.7 5.7 8.8 8.8 0 0 1-.8 10.3 22.3 22.3 0 0 1-12.8 7.1 37.2 37.2 0 0 1-25.4-2.8 14.1 14.1 0 0 1-7.1-7.6 9 9 0 0 1 2.2-8.6l1.5-1.5 1.8-1.4 2.2-1.2M108.1 45.9l8.8 5.1M116.9 54.3l.1 12.2M38.6 69.3l7.1 4.1M54.9 78.7l7.1 4.1M72 77v12.2M77.7 77v12.2M67.3 99.2v1.9M70.2 99.2v1.9"/>
<path d="M89 97.6l14.1 8.1M90.4 95.2l14.1 8.2M202.8 98.2a7.8 7.8 0 0 0 4.7 6.4 24.4 24.4 0 0 0 22.4 0 8.3 8.3 0 0 0 4.7-6.4M234.6 94.4a17.1 17.1 0 0 1 6.7 5.7 8.7 8.7 0 0 1-.8 10.3 22.5 22.5 0 0 1-12.9 7.1 37.2 37.2 0 0 1-25.4-2.8 15.3 15.3 0 0 1-6.3-5.9 8.9 8.9 0 0 1 1.5-10.2l1.5-1.6 1.8-1.4 2.1-1.2M234.6 87.9l2.9 1.6M252 97.9l8.8 5.1M32.8 115.5v8.1M35.5 117v8.2M42.7 110.6l26.1-15 38.3 22.1M46.5 111.3v1.5M62.3 120a6.1 6.1 0 0 1 2.9-4.7 19.3 19.3 0 0 1 19.4 0 5.9 5.9 0 0 1 3 4.7M103.4 118.4v1.5"/>
<path d="M117 115.5v8.1M176.7 106.4v20.3M260.8 106.3v12.1M260.8 118.6v8.1M60.3 120.8a6 6 0 0 1 1.4-8.2 19.3 19.3 0 0 1 12.2-4.1 22.7 22.7 0 0 1 13 3.2 6.6 6.6 0 0 1 3.3 7.9 10.8 10.8 0 0 1-7 5.6l-4.4 1.1-2.4 .2M69.3 126l4.2 .5M69.5 136.6v8.2M72.1 138.1v8.2M73.4 128.5l-31.6-18.2 27-15.6 39.1 22.7-26.8 15.5-5.7-3.2M77.7 138.1v8.2M113.1 139.5v7.8M119.1 136.1l1.4 .7"/>
<path d="M179.3 120.1v8.1M182.5 121.3l7 4.1M198.8 130.7l7.1 4M213.2 139.6v8.2M215.9 129v20.4M221.6 129v20.4M263 139.1l1.4 .8M66 146.3v18.3M77.2 150.1v20.2M184.7 153.2a14.3 14.3 0 0 0 4.8 10 35 35 0 0 0 16.2 8.1 52.9 52.9 0 0 0 14.3 1.5M209.8 149.4v18.2M220.9 153.1v20.3"/>
<path d="M256.9 142.6v7.7M40.9 182.8a14.1 14.1 0 0 0 4.9 10.1 35.8 35.8 0 0 0 16.6 8.1 57 57 0 0 0 31.6-1.9 29.7 29.7 0 0 0 11.8-8 13.1 13.1 0 0 0 3.1-8.3"/>
</g>
<!-- layer: Visible (ANSI) -->
<g fill="#000">
<circle cx="93.6" cy="37.5" r=".25"/>
<circle cx="108.1" cy="45.9" r=".25"/>
<circle cx="237.5" cy="89.5" r=".25"/>
<circle cx="252" cy="97.9" r=".25"/>
<circle cx="37" cy="104.1" r=".25"/>
<circle cx="37" cy="101.2" r=".25"/>
<circle cx="37" cy="106.9" r=".25"/>
<circle cx="40" cy="102.2" r=".25"/>
<circle cx="40" cy="103.1" r=".25"/>
<circle cx="40" cy="105.1" r=".25"/>
<circle cx="40" cy="105.9" r=".25"/>
<circle cx="109.9" cy="104.1" r=".25"/>
<circle cx="109.9" cy="101.2" r=".25"/>
<circle cx="109.9" cy="106.9" r=".25"/>
<circle cx="112.8" cy="105.9" r=".25"/>
<circle cx="112.8" cy="103.1" r=".25"/>
<circle cx="112.8" cy="102.2" r=".25"/>
<circle cx="112.8" cy="105.1" r=".25"/>
<circle cx="134" cy="116.2" r=".25"/>
<circle cx="137.5" cy="118.2" r=".25"/>
<circle cx="260.8" cy="103" r=".25"/>
<circle cx="18.6" cy="139.3" r=".25"/>
<circle cx="19.3" cy="138.9" r=".25"/>
<circle cx="20" cy="138.5" r=".25"/>
<circle cx="73.4" cy="123.1" r=".25"/>
<circle cx="73.4" cy="125.9" r=".25"/>
<circle cx="73.4" cy="128.8" r=".25"/>
<circle cx="76.4" cy="124.1" r=".25"/>
<circle cx="76.4" cy="126.9" r=".25"/>
<circle cx="16.8" cy="140.3" r=".25"/>
<circle cx="18.2" cy="143.1" r=".25"/>
<circle cx="19.6" cy="142.2" r=".25"/>
<circle cx="21.3" cy="141.2" r=".25"/>
<circle cx="31.7" cy="150.6" r=".25"/>
<circle cx="33.1" cy="149.7" r=".25"/>
<circle cx="34.9" cy="148.7" r=".25"/>
<circle cx="35.1" cy="152" r=".25"/>
<circle cx="36.9" cy="151" r=".25"/>
</g>
<!-- layer: Symbol (ANSI) -->
<g fill="none" stroke="#000" stroke-width=".25">
<path d="M149.4 15.4v-5.7h120.3v5.7M149.4 15.4h120.3v5.9M149.4 15.4v46.5h120.3v-40.6M163.9 15.4v46.5M176.5 15.4v46.5M231.5 15.4v46.5M100.5 38.6l.7 .6-1.9 1.6zM111.2 26.7l-11.9 14.1M149.4 21.3h120.3M149.4 27.1h120.3M149.4 32.9h120.3M149.4 38.7h120.3"/>
<path d="M149.4 44.4h120.3M149.4 50.3h120.3M149.4 56.1h120.3M105 88.8l.6 .7-2.3 1.2zM114.9 96.6l.5 .9-2.2 1.1zM116.5 80.7l-13.2 10M124.1 90.4l-10.9 8.2M150.9 128.3l2.3-1-1.7 1.9zM153.2 127.3l-9.6 7.1M29.9 146.3l2.4-.9-1.9 1.7zM32.3 145.4l-11.9 7.8M46.8 168.8l2.4-.8-1.9 1.7z"/>
<path d="M49.2 168l-15.7 9.4M38.9 186.9l2.4-.9-1.9 1.7zM41.3 186l-13.4 8.2"/>
<circle cx="114.1" cy="23.1" r="4.6"/>
<circle cx="120.1" cy="77.9" r="4.6"/>
<circle cx="127.7" cy="87.6" r="4.6"/>
<circle cx="140" cy="137.2" r="4.6"/>
<circle cx="16.6" cy="155.7" r="4.6"/>
<circle cx="29.6" cy="179.7" r="4.6"/>
<circle cx="24" cy="196.6" r="4.6"/>
</g>
<!-- layer: Border (ANSI) -->
<path d="M139.7 3.3v6.4l-2.2-3.9h4.4l-2.2 3.9 2.2-3.9M3.3 107.9h6.4l-3.9-2.2v4.5l3.9-2.3-3.9 2.3M276.1 107.9h-6.4l3.9-2.2v4.5l-3.9-2.3 3.9 2.3M9.7 206.2v-196.5h260v196.5h-260h260M141.9 210.1l-2.2-3.9 2.2 3.9h-4.4l2.2-3.9v6.4" fill="none" stroke="#000" stroke-width=".7"/>
<!-- layer: Title (ANSI) -->
<g fill="none" stroke="#000" stroke-width=".51">
<path d="M111 177.8h158.7v28.4h-158.7zM142.7 177.8v20.6M269.7 177.8h-104.6v28.4M111 184.1h54.1M111 192h54.1M111 198.4h54.1M165.1 190.5h104.6M165.1 199.9h104.6M175.6 190.5v9.4M189.5 199.9v6.3M199.9 190.5v9.4M225.3 199.9v6.3"/>
<path d="M260.1 190.5v9.4"/>
</g>
<!-- layer: Symbol (ANSI) -->
<g fill="#000">
<path d="M100.5 38.6l.7 .6-1.9 1.6z" fill-rule="evenodd"/>
<path d="M105 88.8l.6 .7-2.3 1.2z" fill-rule="evenodd"/>
<path d="M114.9 96.6l.5 .9-2.2 1.1z" fill-rule="evenodd"/>
<path d="M150.9 128.3l2.3-1-1.7 1.9z" fill-rule="evenodd"/>
<path d="M29.9 146.3l2.4-.9-1.9 1.7z" fill-rule="evenodd"/>
<path d="M46.8 168.8l2.4-.8-1.9 1.7z" fill-rule="evenodd"/>
<path d="M38.9 186.9l2.4-.9-1.9 1.7z" fill-rule="evenodd"/>
</g>
<g font-size="4.2">
<text x="68.7" y="8.6">2</text>
<text x="208.4" y="8.6">1</text>
<text x="198.6" y="14.1">PARTS LIST</text>
<text x="151.9" y="19.9">ITEM</text>
<text x="166.2" y="19.9">QTY</text>
<text x="190.2" y="19.9">PART NUMBER</text>
<text x="237.4" y="19.9">DESCRIPTION</text>
<text x="113" y="24.7">1</text>
<text x="155.5" y="25.7">1</text>
<text x="169" y="25.7">1</text>
<text x="177.4" y="25.7">MTLV-P04</text>
<text x="232.3" y="25.7">FILTER TOP</text>
<text x="155.5" y="31.5">2</text>
<text x="169" y="31.5">1</text>
<text x="177.4" y="31.5">MTLV-P05</text>
<text x="232.3" y="31.5">FILTER CLIP</text>
<text x="155.5" y="37.3">3</text>
<text x="169" y="37.3">1</text>
<text x="177.4" y="37.3">MTLV-P06</text>
<text x="232.3" y="37.3">EXHAUST BOTTOM</text>
<text x="155.5" y="43.1">4</text>
<text x="169" y="43.1">1</text>
<text x="177.4" y="43.1">MTLV-P07</text>
<text x="232.3" y="43.1">EXHAUST CAP</text>
<text x="155.5" y="48.9">5</text>
<text x="169" y="48.9">1</text>
<text x="177.4" y="49">MTLV-M09</text>
<text x="232.3" y="49">LG VALVE SEAL</text>
<text x="5.9" y="55.5">B</text>
<text x="155.5" y="54.7">6</text>
<text x="169" y="54.7">6</text>
<text x="177.4" y="54.7">M3x10mm SOCKET</text>
<text x="232.3" y="54.7">McM 91292A113</text>
<text x="271.1" y="55.5">B</text>
<text x="155.5" y="60.5">7</text>
<text x="169" y="60.5">1</text>
<text x="177.4" y="60.5">M4x40mm SOCKET</text>
<text x="232.3" y="60.5">McM 91292A132</text>
<text x="119" y="79.5">3</text>
<text x="126.6" y="89.2">6</text>
<text x="138.8" y="138.7">7</text>
<text x="15.4" y="157.2">2</text>
<text x="5.8" y="163.4">A</text>
<text x="271" y="163.4">A</text>
<text x="28.4" y="181.2">5</text>
<text x="172.1" y="187.2">AIR EXHAUST ASSEMBLY</text>
<text x="169.1" y="198">A</text>
<text x="263.8" y="198">1</text>
<text x="22.8" y="198.1">4</text>
<text x="200.4" y="199.3">MTLV-S05</text>
<text x="112.5" y="204.9">VARIOUS</text>
<text x="182.9" y="205.7">1:1</text>
<text x="235.3" y="205.7">1</text>
<text x="245" y="205.7">1</text>
<text x="68.7" y="210.3">2</text>
<text x="208.4" y="210.3">1</text>
</g>
<g font-size="3.5">
<text x="117" y="183.6">John K</text>
<text x="143.3" y="183.1">3/30/2020</text>
<text x="117.9" y="190.6">N/A</text>
</g>
<g font-size="2.8">
<text x="111.5" y="180.3">DRAWN</text>
<text x="165.6" y="180.3">TITLE</text>
<text x="111.5" y="186.8">UNITS</text>
<text x="111.5" y="194.6">MFG</text>
<text x="167.5" y="193.1">SIZE</text>
<text x="200.4" y="193.1">DWG NO</text>
<text x="262.4" y="193">REV</text>
<text x="111.5" y="200.9">MATERIAL</text>
<text x="165.6" y="202.5">SCALE</text>
<text x="225.8" y="205.7">SHEET</text>
<text x="240.2" y="205.7">OF</text>
</g>
</svg>
